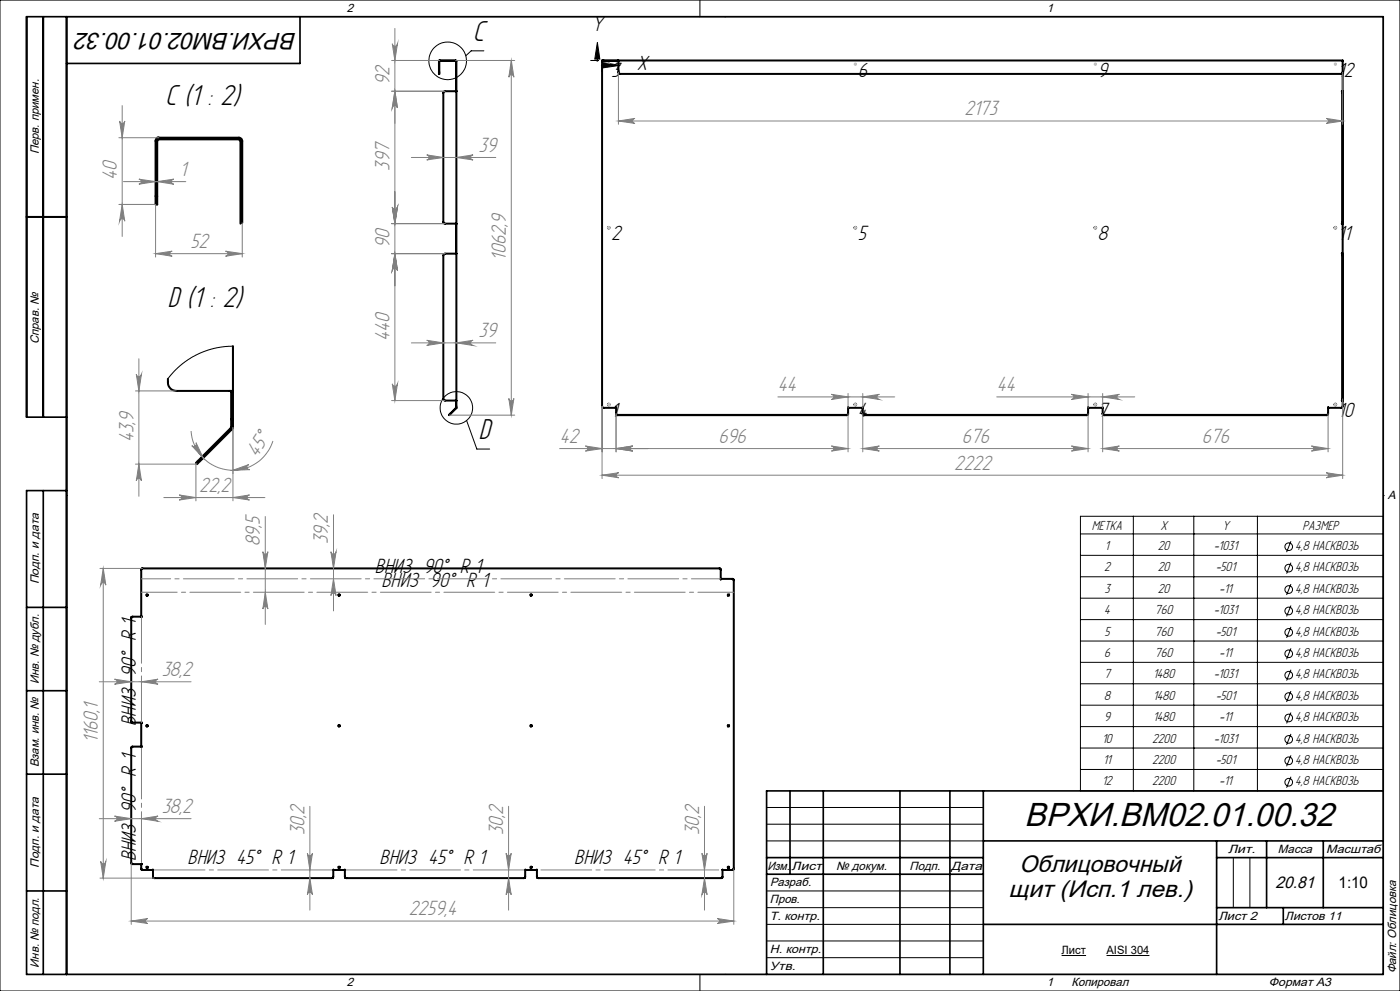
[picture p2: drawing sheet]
<svg xmlns="http://www.w3.org/2000/svg" width="420mm" height="297mm" viewBox="0 0 420 297" stroke-linecap="round" stroke-linejoin="round" font-family="sans-serif">
<g fill="none" stroke="#000" stroke-width=".6">
<path d="M131.8 18.1h4.9l.2 .2v103.9M131.8 18.1v.1M131.9 18.1l-.2 .2v3.9l.2-4 4.9 .1 .1 9h-3.5l-.4 .5v38.7l.4 .5h3.5M180.6 18.2l222.2-.1v9.2M180.6 18.2h4.9M180.6 18.2v103.6l.4 .4 3.8-.1v2l.2 .3h69l.4-.3v-2h4.4v2l.4 .3h66.8l.4-.3v-2h4.4v2l.4 .3h66.8l.4-.3v-2l4.1 .1 .3-.4v-1.7M185.5 18.1v.1M185.5 18.1v3.6l.5 .5h216.3l.5-.6M402.6 27.3h.1M402.6 27.3l.1 39.7M402.8 27.3l-.1 39.7M402.8 27.3h-.2"/>
<path d="M47.2 41.4l24.4-.1a1.02 1.02 0 0 1 1.1 1v24.5M47.7 41.3a.96 .96 0 0 0-1 1v19h.5v-19.1l.2-.4h24.5l.2 .4v24.8M8 65h12M136.8 67.1h.1M136.8 76h.1M136.8 67v9M136.9 76h-3.4l-.5 .5v43.1l.5 .4h3.4l-.1 2.2M402.7 76l-.1 44M402.7 76l.1 44M402.7 67h-.1l.2 .1v8.9h-.2h.1M50.4 113.5a2.8 2.8 0 0 0 2.5 3.7h17M69.4 117.4h.5"/>
<path d="M69.9 103.7v24.4h-.5v-10.9M69.4 127.9l-10.6 10.8 .3 .4 10.5-10.5 .3-.5M136.8 122.2v.1M136.8 122.2h.1M136.9 122.2l-2.1 2.2 2-2.1M184.8 124l.4 .4h68.8l.4-.4M184.8 122.2v.1M254.4 122.2v.1M258.8 124l.4 .4h66.8l.4-.4M258.8 122.2v.1M326.4 122.2v.1M330.8 124l.4 .4h66.8l.4-.4"/>
<path d="M330.8 122.2v.1M398.4 122.2v.1M402.6 120l.2 .1M402.6 120v.1M216.2 173.6v-2.9l-.3-.3h-173.2l-.3 .2v14.2M216.2 173.6h.1M216.3 173.5h3.5l.3 .3v86.6l-.3 .3h-3.1v2.2l-.2 .2-55.1 .1-.3-.3v-2.2h-3.5v2.2l-.4 .3h-53.4l-.3-.4v-2.1h-3.5v2.1l-.4 .4h-53.4l-.3-.3v-2.2h-3.2l-.3-.2v-1.5M42.5 184.8h-2.8l-.3 .3v31.2l.3 .3h2.8M42.5 184.8h.1M42.4 216.6v7.1l.1 .1h-2.8l-.3 .3v34.6l.3 .3h2.8M42.5 216.6h.1M42.5 259h.1"/>
<path d="M45.8 260.7h.1M100 260.7h.1M103.4 260.7h.1M161 260.7h.1M216.8 260.7h.1"/>
<circle cx="182.6" cy="19.2" r=".23"/>
<circle cx="182.6" cy="68.2" r=".23"/>
<circle cx="256.6" cy="68.2" r=".25"/>
<circle cx="328.6" cy="68.2" r=".25"/>
<circle cx="400.6" cy="68.2" r=".25"/>
<circle cx="182.6" cy="121.2" r=".24"/>
<circle cx="256.6" cy="121.2" r=".25"/>
<circle cx="328.6" cy="121.2" r=".25"/>
<circle cx="400.6" cy="121.2" r=".25"/>
<circle cx="44.1" cy="178.3" r=".19"/>
<circle cx="101.7" cy="178.3" r=".19"/>
<circle cx="159.3" cy="178.3" r=".21"/>
<circle cx="218.5" cy="178.3" r=".2"/>
<circle cx="44.1" cy="217.5" r=".19"/>
<circle cx="101.7" cy="217.5" r=".19"/>
<circle cx="159.3" cy="217.5" r=".19"/>
<circle cx="218.5" cy="217.5" r=".19"/>
<circle cx="44.1" cy="259.9" r=".18"/>
<circle cx="101.7" cy="259.9" r=".19"/>
<circle cx="159.3" cy="259.9" r=".2"/>
<circle cx="218.5" cy="259.9" r=".19"/>
</g>
<g fill="none" stroke="#000" stroke-width=".3">
<path d="M0 0h420v297h-420zM20 5h395v287h-395zM145.2 15.2h-3.8l-1.7 1.5M177.2 18.1h2.4M179.2 17.7v.4M179.2 12.7l.8 5h-1.6zM180.6 19.2v2.4M180.6 19.6h.4M181 18.8l5.1 .8-5.1 .7zM210 0v5M217.5 5h.1M72.7 66.8l-.6 .2"/>
<path d="M69.9 103.7l-2.7 .2-2.9 .5-3.2 1-2.4 1-2.4 1.4-2.5 1.9-3.4 3.8M140 126l3.1 8.6h3.8M20 148.5h.1M340 154.7v82.3M358.1 154.7v82.3M377.2 154.7v82.3M415 148.5h.1M415 154.7h-90.9v82.3h90.9M324.1 160h90.9M324.1 166.4h90.9M324.1 172.9h90.9M324.1 179.3h90.9"/>
<path d="M387.3 162.2l-1.3 3.3M387.3 168.6l-1.3 3.3M387.3 175l-1.3 3.3M324.1 185.7h90.9M324.1 192.1h90.9M324.1 198.5h90.9M387.3 181.5l-1.3 3.2M387.3 187.9l-1.3 3.3M387.3 194.3l-1.3 3.3M324.1 204.9h90.9M324.1 211.3h90.9M324.1 217.8h90.9"/>
<path d="M387.3 200.7l-1.3 3.3M387.3 207.1l-1.3 3.3M387.3 213.5l-1.3 3.3M387.3 220l-1.3 3.2M324.1 224.2h90.9M324.1 230.6h90.9M387.3 226.4l-1.3 3.3M387.3 232.8l-1.3 3.3M230 242h65M230 247h65M230 252h65M370 257v15"/>
<path d="M375 257v15M230 267h65M230 272h65M230 277h65M210 292v5M217.5 292h.1M230 282h65M230 287h65M318.5 286.4h7.3M332 286.4h12.8"/>
<circle cx="134.3" cy="18.2" r="5.6"/>
<circle cx="136.9" cy="122.2" r="4.9"/>
<circle cx="386.6" cy="163.8" r="1.15"/>
<circle cx="386.6" cy="170.3" r="1.15"/>
<circle cx="386.6" cy="176.7" r="1.15"/>
<circle cx="386.6" cy="183.1" r="1.15"/>
<circle cx="386.6" cy="189.5" r="1.15"/>
<circle cx="386.6" cy="195.9" r="1.14"/>
<circle cx="386.6" cy="215.2" r="1.15"/>
<circle cx="386.6" cy="208.8" r="1.15"/>
<circle cx="386.6" cy="202.4" r="1.14"/>
<circle cx="386.6" cy="221.6" r="1.15"/>
<circle cx="386.6" cy="228" r="1.15"/>
<circle cx="386.6" cy="234.4" r="1.15"/>
</g>
<g fill="none" stroke="#c0c0c0" stroke-width=".3">
<path d="M182.1 19.2h1M182.2 18.9l.8 .7M182.6 18.7v1.1M183 18.9l-.8 .7M256.1 19.2h1M256.3 18.9l.7 .7M256.6 18.7v1.1M257 18.9l-.7 .7M328.1 19.2h1M328.3 18.9l.7 .7M328.6 18.7v1.1M329 18.9l-.7 .7"/>
<path d="M400.1 19.2h1M400.3 18.9l.7 .7M400.6 18.7v1.1M401 18.9l-.7 .7M182.1 68.2h1M182.2 67.9l.8 .7M182.6 67.7v1.1M183 67.9l-.8 .7M256.1 68.2h1M256.3 67.9l.7 .7M256.6 67.7v1.1M257 67.9l-.7 .7"/>
<path d="M328.1 68.2h1M328.3 67.9l.7 .7M328.6 67.7v1.1M329 67.9l-.7 .7M400.1 68.2h1M400.3 67.9l.7 .7M400.6 67.7v1.1M401 67.9l-.7 .7M182.1 121.2h1M182.2 120.9l.8 .7M182.6 120.8v.9M183 120.9l-.8 .7"/>
<path d="M256.1 121.2h1M256.3 120.9l.7 .7M256.6 120.8v.9M257 120.9l-.7 .7M328.1 121.2h1M328.3 120.9l.7 .7M328.6 120.8v.9M329 120.9l-.7 .7M400.1 121.2h1M400.3 120.9l.7 .7M400.6 120.8v.9M401 120.9l-.7 .7"/>
</g>
<g fill="none" stroke="#808080" stroke-width=".3">
<path d="M117.5 18.1h14.4M117.7 13.1a.78 .78 0 0 0 .8 .8 .78 .78 0 0 0 .7-.8l-.7 5zM118.5 8.5v111.5M136.7 18.1h17.7M153.4 18.1v106.3M153.4 18.1l.8 5a.76 .76 0 0 0-.8-.7 .76 .76 0 0 0-.8 .7zM35.9 36.3a.78 .78 0 0 0 .8 .7 .78 .78 0 0 0 .7-.7l-.7 5zM36.7 31.6v39.3M117.5 27.3h16M118.5 27.3l.7 5a.78 .78 0 0 0-.7-.7 .78 .78 0 0 0-.8 .7zM185.5 36.3l5-.8a.76 .76 0 0 0-.7 .7 .76 .76 0 0 0 .7 .8zM185.5 21.7v15.5"/>
<path d="M185.5 36.3h217.3M397.8 35.5l5 .8-5 .7a.76 .76 0 0 0 .7-.8 .76 .76 0 0 0-.7-.7zM402.8 21.7v15.5M35.7 41.3h12M37 54.4h18.7M41.7 53.7l5 .7-5 .8a.76 .76 0 0 0 .7-.8 .76 .76 0 0 0-.7-.7zM47.2 54.4l4.9-.7a.76 .76 0 0 0-.7 .7 .76 .76 0 0 0 .7 .8zM123.4 47.2h25.3M128 46.4l5 .8-5 .7a.76 .76 0 0 0 .7-.7 .76 .76 0 0 0-.7-.8zM136.9 47.2l5-.8a.76 .76 0 0 0-.7 .8 .76 .76 0 0 0 .7 .7zM35.7 61.3h11v15.7M36.7 61.3l.7 5a.78 .78 0 0 0-.7-.8 .78 .78 0 0 0-.8 .8z"/>
<path d="M46.7 76l4.9-.7a.76 .76 0 0 0-.7 .7 .76 .76 0 0 0 .7 .8zM46.7 76h26M67.7 75.3l5 .7-5 .8a.76 .76 0 0 0 .7-.8 .76 .76 0 0 0-.7-.7zM72.7 66.8v10.2M117.5 76h16M117.5 67h16M117.7 62.1a.78 .78 0 0 0 .8 .7 .78 .78 0 0 0 .7-.7l-.7 4.9zM118.5 76l.7 5a.78 .78 0 0 0-.7-.7 .78 .78 0 0 0-.8 .7zM40.6 117.2h12.2M40.9 112.1a.78 .78 0 0 0 .8 .8 .78 .78 0 0 0 .7-.8l-.7 5.1zM41.7 107.5v41.2M117.7 115a.78 .78 0 0 0 .8 .8 .78 .78 0 0 0 .7-.8l-.7 5z"/>
<path d="M123.4 102.8h25.3M128 102l5 .8-5 .7a.78 .78 0 0 0 .7-.7 .78 .78 0 0 0-.7-.8zM136.9 102.8l5-.8a.78 .78 0 0 0-.7 .8 .78 .78 0 0 0 .7 .7zM152.6 119.4a.76 .76 0 0 0 .8 .8 .76 .76 0 0 0 .8-.8l-.8 5zM233.4 119h35M249.4 118.2l5 .8-5 .7a.78 .78 0 0 0 .7-.7 .78 .78 0 0 0-.7-.8zM254.4 117.9v4.4M258.8 119l5-.8a.78 .78 0 0 0-.7 .8 .78 .78 0 0 0 .7 .7zM258.8 117.9v4.4M299 119h41.4M321.4 118.2l5 .8-5 .7a.78 .78 0 0 0 .7-.7 .78 .78 0 0 0-.7-.8zM326.4 117.9v4.4"/>
<path d="M330.8 119l5-.8a.78 .78 0 0 0-.7 .8 .78 .78 0 0 0 .7 .7zM330.8 117.9v4.4M402.8 119.6v23.8M40.6 139.1h18.5M41.7 139.1l.7 5a.78 .78 0 0 0-.7-.7 .78 .78 0 0 0-.8 .7zM57.3 129.2a12.6 12.6 0 0 0 11.1 11.6 12.6 12.6 0 0 0 13.5-8.7M57.5 133.6a.78 .78 0 0 0 1.1 .1 .78 .78 0 0 0 .2-1l2.2 4.6zM58.8 138.7v11.4M69.9 128.2v21.9M117.5 120h16M134.8 124.4h19.6M167.9 134.4h86.5"/>
<path d="M175.6 133.7l5 .7-5 .8a.76 .76 0 0 0 .7-.8 .76 .76 0 0 0-.7-.7zM180.6 121.7v21.7M184.8 134.4l5-.7a.76 .76 0 0 0-.7 .7 .76 .76 0 0 0 .7 .8zM184.8 124v11.4M249.4 133.7l5 .7-5 .8a.76 .76 0 0 0 .7-.8 .76 .76 0 0 0-.7-.7zM254.4 124v11.4M258.8 134.4l5-.7a.76 .76 0 0 0-.7 .7 .76 .76 0 0 0 .7 .8zM258.8 134.4h67.6M258.8 124v11.4M321.4 133.7l5 .7-5 .8a.76 .76 0 0 0 .7-.8 .76 .76 0 0 0-.7-.7zM326.4 124v11.4M330.8 134.4h67.6"/>
<path d="M330.8 124v11.4M330.8 134.4l5-.7a.76 .76 0 0 0-.7 .7 .76 .76 0 0 0 .7 .8zM393.4 133.7l5 .7-5 .8a.76 .76 0 0 0 .7-.8 .76 .76 0 0 0-.7-.7zM398.4 124v11.4M49.1 149.1h30.4M53.8 148.3l5 .8-5 .8a.76 .76 0 0 0 .7-.8 .76 .76 0 0 0-.7-.8zM69.9 149.1l5-.8a.76 .76 0 0 0-.8 .8 .76 .76 0 0 0 .8 .8zM69.9 140.9l4.7-1.7a.77 .77 0 0 0-.5 .9 .77 .77 0 0 0 .8 .7zM79.6 154.8v32.3M100 154.3v28.8M180.6 142.4h222.2M180.6 142.4l5-.7a.76 .76 0 0 0-.7 .7 .76 .76 0 0 0 .7 .8z"/>
<path d="M397.8 141.7l5 .7-5 .8a.76 .76 0 0 0 .7-.8 .76 .76 0 0 0-.7-.7zM30 170.4h12.8M31 170.4v92.8M31 170.4l.7 5a.78 .78 0 0 0-.7-.8 .78 .78 0 0 0-.8 .8zM78.8 165.3a.76 .76 0 0 0 .8 .8 .76 .76 0 0 0 .8-.8l-.8 5.1zM79.6 177.5l.8 5a.76 .76 0 0 0-.8-.7 .76 .76 0 0 0-.8 .7zM99.3 165.3a.78 .78 0 0 0 .7 .8 .78 .78 0 0 0 .8-.8l-.8 5.1zM100 173.5l.8 5a.78 .78 0 0 0-.8-.7 .78 .78 0 0 0-.7 .7zM29.8 204.3h27.5M34.4 203.5l5 .8-5 .8a.76 .76 0 0 0 .7-.8 .76 .76 0 0 0-.7-.8zM42.4 204.3l5-.8a.76 .76 0 0 0-.7 .8 .76 .76 0 0 0 .7 .8zM29.8 245.4h27.5"/>
<path d="M30.2 258.2a.78 .78 0 0 0 .8 .7 .78 .78 0 0 0 .7-.7l-.7 5zM34.4 244.6l5 .8-5 .7a.78 .78 0 0 0 .7-.7 .78 .78 0 0 0-.7-.8zM39.4 258.6v18.4M42.4 245.4l5-.8a.78 .78 0 0 0-.7 .8 .78 .78 0 0 0 .7 .7zM92.2 255.7a.76 .76 0 0 0 .8 .8 .76 .76 0 0 0 .7-.8l-.7 5zM93 241.6v31.2M151.8 255.7a.76 .76 0 0 0 .8 .8 .76 .76 0 0 0 .8-.8l-.8 5zM152.6 241.6v31.2M210.6 255.7a.78 .78 0 0 0 .7 .8 .78 .78 0 0 0 .8-.8l-.8 5zM211.3 241.6v31.2M30 263.2h16.3M39.4 276l5-.7a.76 .76 0 0 0-.8 .7 .76 .76 0 0 0 .8 .8z"/>
<path d="M39.4 276h180.7M93 263.2l.7 4.9a.76 .76 0 0 0-.7-.7 .76 .76 0 0 0-.8 .7zM152.6 263.2l.8 4.9a.76 .76 0 0 0-.8-.7 .76 .76 0 0 0-.8 .7zM211.3 263.2l.8 4.9a.78 .78 0 0 0-.8-.7 .78 .78 0 0 0-.7 .7zM215.1 275.3l5 .7-5 .8a.76 .76 0 0 0 .7-.8 .76 .76 0 0 0-.7-.7zM220.1 260.3v16.7"/>
</g>
<g fill="none" stroke="#000" stroke-width=".5">
<path d="M13 5v120M20 5v287M90 5v14h-70M8 65h12M20 125h-12v-120h407v287h-407v-145h12M13 147v145M8 182h12M8 207h12M8 232h12M237 237v25M247 237v55M270 237v55"/>
<path d="M285 237v55M295 237v55M415 237h-185v55M230 257h65M295 252h120M365 252v40M365 257h50M380 252v20M397 252v20M8 267h12M230 262h65M295 277h120"/>
<path d="M365 272h50M385 272v5"/>
</g>
<path d="M216.2 173.5h-173.8" fill="none" stroke="#808080" stroke-width=".3" stroke-dasharray="15.2 1.3 1.3 1.3" stroke-dashoffset="6.4"/>
<path d="M220.1 177.5h-177.7" fill="none" stroke="#808080" stroke-width=".3" stroke-dasharray="15.2 1.3 1.3 1.3" stroke-dashoffset="4.5"/>
<path d="M42.4 184.8v31.8" fill="none" stroke="#808080" stroke-width=".3" stroke-dasharray="15.2 1.3 1.3 1.3" stroke-dashoffset="1.3"/>
<path d="M42.4 223.8v35.2" fill="none" stroke="#808080" stroke-width=".3" stroke-dasharray="15.2 1.3 1.3 1.3" stroke-dashoffset="-.5"/>
<path d="M161.1 260.7h55.7" fill="none" stroke="#808080" stroke-width=".3" stroke-dasharray="15.2 1.3 1.3 1.3" stroke-dashoffset="-1.2"/>
<path d="M45.9 260.7h54.1M103.5 260.7h54.1" fill="none" stroke="#808080" stroke-width=".3" stroke-dasharray="15.2 1.3 1.3 1.3" stroke-dashoffset="-.4"/>
<path d="M181 18.8l5.1 .8-5.1 .7zM179.2 12.7l.8 5h-1.6zM180.4 19.3l-.1 .3h.3h-.3a.34 .34 0 0 0 .4 .3 .34 .34 0 0 0 .2-.5 .34 .34 0 0 0-.5-.1zM179 17.8l-.1 .3h.3h-.3a.34 .34 0 0 0 .4 .4 .34 .34 0 0 0 .2-.5 .34 .34 0 0 0-.5-.2z" fill="#000"/>
<g fill="#808080">
<path d="M185.5 36.3l5-.8a.76 .76 0 0 0-.7 .7 .76 .76 0 0 0 .7 .8zM397.8 35.5l5 .8-5 .7a.76 .76 0 0 0 .7-.8 .76 .76 0 0 0-.7-.7zM184.8 134.4l5-.7a.76 .76 0 0 0-.7 .7 .76 .76 0 0 0 .7 .8zM249.4 133.7l5 .7-5 .8a.76 .76 0 0 0 .7-.8 .76 .76 0 0 0-.7-.7zM249.4 118.2l5 .8-5 .7a.78 .78 0 0 0 .7-.7 .78 .78 0 0 0-.7-.8zM258.8 119l5-.8a.78 .78 0 0 0-.7 .8 .78 .78 0 0 0 .7 .7zM39.4 276l5-.7a.76 .76 0 0 0-.8 .7 .76 .76 0 0 0 .8 .8zM215.1 275.3l5 .7-5 .8a.76 .76 0 0 0 .7-.8 .76 .76 0 0 0-.7-.7zM34.4 244.6l5 .8-5 .7a.78 .78 0 0 0 .7-.7 .78 .78 0 0 0-.7-.8zM42.4 245.4l5-.8a.78 .78 0 0 0-.7 .8 .78 .78 0 0 0 .7 .7zM34.4 203.5l5 .8-5 .8a.76 .76 0 0 0 .7-.8 .76 .76 0 0 0-.7-.8zM42.4 204.3l5-.8a.76 .76 0 0 0-.7 .8 .76 .76 0 0 0 .7 .8z"/>
<path d="M128 46.4l5 .8-5 .7a.76 .76 0 0 0 .7-.7 .76 .76 0 0 0-.7-.8zM136.9 47.2l5-.8a.76 .76 0 0 0-.7 .8 .76 .76 0 0 0 .7 .7zM128 102l5 .8-5 .7a.78 .78 0 0 0 .7-.7 .78 .78 0 0 0-.7-.8zM136.9 102.8l5-.8a.78 .78 0 0 0-.7 .8 .78 .78 0 0 0 .7 .7zM46.7 76l4.9-.7a.76 .76 0 0 0-.7 .7 .76 .76 0 0 0 .7 .8zM67.7 75.3l5 .7-5 .8a.76 .76 0 0 0 .7-.8 .76 .76 0 0 0-.7-.7zM53.8 148.3l5 .8-5 .8a.76 .76 0 0 0 .7-.8 .76 .76 0 0 0-.7-.8zM69.9 149.1l5-.8a.76 .76 0 0 0-.8 .8 .76 .76 0 0 0 .8 .8z"/>
<path d="M180.6 142.4l5-.7a.76 .76 0 0 0-.7 .7 .76 .76 0 0 0 .7 .8zM397.8 141.7l5 .7-5 .8a.76 .76 0 0 0 .7-.8 .76 .76 0 0 0-.7-.7zM175.6 133.7l5 .7-5 .8a.76 .76 0 0 0 .7-.8 .76 .76 0 0 0-.7-.7zM184.8 134.4l5-.7a.76 .76 0 0 0-.7 .7 .76 .76 0 0 0 .7 .8z"/>
<path d="M321.4 118.2l5 .8-5 .7a.78 .78 0 0 0 .7-.7 .78 .78 0 0 0-.7-.8zM330.8 119l5-.8a.78 .78 0 0 0-.7 .8 .78 .78 0 0 0 .7 .7z"/>
<path d="M330.8 134.4l5-.7a.76 .76 0 0 0-.7 .7 .76 .76 0 0 0 .7 .8zM393.4 133.7l5 .7-5 .8a.76 .76 0 0 0 .7-.8 .76 .76 0 0 0-.7-.7z"/>
<path d="M258.8 134.4l5-.7a.76 .76 0 0 0-.7 .7 .76 .76 0 0 0 .7 .8zM321.4 133.7l5 .7-5 .8a.76 .76 0 0 0 .7-.8 .76 .76 0 0 0-.7-.7z"/>
<path d="M57.5 133.6a.78 .78 0 0 0 1.1 .1 .78 .78 0 0 0 .2-1l2.2 4.6zM69.9 140.9l4.7-1.7a.77 .77 0 0 0-.5 .9 .77 .77 0 0 0 .8 .7z"/>
<path d="M152.6 119.4a.76 .76 0 0 0 .8 .8 .76 .76 0 0 0 .8-.8l-.8 5zM153.4 18.1l.8 5a.76 .76 0 0 0-.8-.7 .76 .76 0 0 0-.8 .7zM36.7 61.3l.7 5a.78 .78 0 0 0-.7-.8 .78 .78 0 0 0-.8 .8zM35.9 36.3a.78 .78 0 0 0 .8 .7 .78 .78 0 0 0 .7-.7l-.7 5z"/>
<path d="M211.3 263.2l.8 4.9a.78 .78 0 0 0-.8-.7 .78 .78 0 0 0-.7 .7zM210.6 255.7a.78 .78 0 0 0 .7 .8 .78 .78 0 0 0 .8-.8l-.8 5z"/>
<path d="M30.2 258.2a.78 .78 0 0 0 .8 .7 .78 .78 0 0 0 .7-.7l-.7 5zM31 170.4l.7 5a.78 .78 0 0 0-.7-.8 .78 .78 0 0 0-.8 .8zM152.6 263.2l.8 4.9a.76 .76 0 0 0-.8-.7 .76 .76 0 0 0-.8 .7zM151.8 255.7a.76 .76 0 0 0 .8 .8 .76 .76 0 0 0 .8-.8l-.8 5zM100 173.5l.8 5a.78 .78 0 0 0-.8-.7 .78 .78 0 0 0-.7 .7zM99.3 165.3a.78 .78 0 0 0 .7 .8 .78 .78 0 0 0 .8-.8l-.8 5.1zM79.6 177.5l.8 5a.76 .76 0 0 0-.8-.7 .76 .76 0 0 0-.8 .7zM78.8 165.3a.76 .76 0 0 0 .8 .8 .76 .76 0 0 0 .8-.8l-.8 5.1z"/>
<path d="M93 263.2l.7 4.9a.76 .76 0 0 0-.7-.7 .76 .76 0 0 0-.8 .7zM92.2 255.7a.76 .76 0 0 0 .8 .8 .76 .76 0 0 0 .7-.8l-.7 5z"/>
<path d="M41.7 139.1l.7 5a.78 .78 0 0 0-.7-.7 .78 .78 0 0 0-.8 .7zM40.9 112.1a.78 .78 0 0 0 .8 .8 .78 .78 0 0 0 .7-.8l-.7 5.1z"/>
<path d="M117.7 13.1a.78 .78 0 0 0 .8 .8 .78 .78 0 0 0 .7-.8l-.7 5zM118.5 27.3l.7 5a.78 .78 0 0 0-.7-.7 .78 .78 0 0 0-.8 .7z"/>
<path d="M118.5 27.3l.7 5a.78 .78 0 0 0-.7-.7 .78 .78 0 0 0-.8 .7zM117.7 62.1a.78 .78 0 0 0 .8 .7 .78 .78 0 0 0 .7-.7l-.7 4.9zM117.7 62.1a.78 .78 0 0 0 .8 .7 .78 .78 0 0 0 .7-.7l-.7 4.9zM118.5 76l.7 5a.78 .78 0 0 0-.7-.7 .78 .78 0 0 0-.8 .7zM118.5 76l.7 5a.78 .78 0 0 0-.7-.7 .78 .78 0 0 0-.8 .7zM117.7 115a.78 .78 0 0 0 .8 .8 .78 .78 0 0 0 .7-.8l-.7 5z"/>
<path d="M41.7 53.7l5 .7-5 .8a.76 .76 0 0 0 .7-.8 .76 .76 0 0 0-.7-.7zM47.2 54.4l4.9-.7a.76 .76 0 0 0-.7 .7 .76 .76 0 0 0 .7 .8z"/>
</g>
<text font-size="10" x="307.4" y="247.6">ВРХИ.ВМ02.01.00.32</text>
<g font-size="9.7">
<text x="141.9" y="12.4">C</text>
<text x="49.5" y="31.5">C (1 : 2)</text>
<text x="50.2" y="92.1">D (1 : 2)</text>
<text x="143.6" y="131.7">D</text>
</g>
<g font-size="7.1">
<text x="89" y="9.8" transform="rotate(-180 89 9.8)">ВРХИ.ВМ02.01.00.32</text>
<text x="305.9" y="261.3">Облицовочный</text>
<text x="302.6" y="268.8">щит (Исп.1 лев.)</text>
</g>
<g font-size="6.9">
<text x="177.7" y="9.3">Y</text>
<text x="183.4" y="23.1">3</text>
<text x="191.1" y="21.1">X</text>
<text x="257.4" y="23.1">6</text>
<text x="329.4" y="23.1">9</text>
<text x="401.4" y="23.1">12</text>
<text x="183.4" y="72.1">2</text>
<text x="257.4" y="72.1">5</text>
<text x="329.4" y="72.1">8</text>
<text x="401.4" y="72.1">11</text>
<text x="183.4" y="125.1">1</text>
<text x="257.4" y="125.1">4</text>
<text x="329.4" y="125.1">7</text>
<text x="401.4" y="125.1">10</text>
<text x="112.5" y="171.8">ВНИЗ 90° R 1</text>
<text x="114.5" y="175.8">ВНИЗ 90° R 1</text>
<text x="40.8" y="217.5" transform="rotate(-90 40.8 217.5)">ВНИЗ 90° R 1</text>
<text x="40.8" y="258.2" transform="rotate(-90 40.8 258.2)">ВНИЗ 90° R 1</text>
<text x="56.3" y="259.1">ВНИЗ 45° R 1</text>
<text x="113.9" y="259.1">ВНИЗ 45° R 1</text>
<text x="172.3" y="259.1">ВНИЗ 45° R 1</text>
</g>
<g font-size="6.9" fill="#808080">
<text x="116.8" y="25.4" transform="rotate(-90 116.8 25.4)">92</text>
<text x="289.3" y="34.6">2173</text>
<text x="143.6" y="45.5">39</text>
<text x="35" y="54" transform="rotate(-90 35 54)">40</text>
<text x="53.9" y="52.8">1</text>
<text x="116.8" y="51.1" transform="rotate(-90 116.8 51.1)">397</text>
<text x="57.1" y="74.4">52</text>
<text x="116.8" y="74.2" transform="rotate(-90 116.8 74.2)">90</text>
<text x="151.7" y="78.1" transform="rotate(-90 151.7 78.1)">1062,9</text>
<text x="143.6" y="101.1">39</text>
<text x="116.8" y="102.1" transform="rotate(-90 116.8 102.1)">440</text>
<text x="233.4" y="117.3">44</text>
<text x="299" y="117.3">44</text>
<text x="40" y="132.5" transform="rotate(-90 40 132.5)">43,9</text>
<text x="77.1" y="137.2" transform="rotate(-57 77.1 137.2)">45°</text>
<text x="167.9" y="132.7">42</text>
<text x="215.5" y="132.7">696</text>
<text x="288.5" y="132.7">676</text>
<text x="360.5" y="132.7">676</text>
<text x="286.3" y="140.7">2222</text>
<text x="59.8" y="147.4">22,2</text>
<text x="78" y="163.6" transform="rotate(-90 78 163.6)">89,5</text>
<text x="98.4" y="163" transform="rotate(-90 98.4 163)">39,2</text>
<text x="48.6" y="202.6">38,2</text>
<text x="29.3" y="222.6" transform="rotate(-90 29.3 222.6)">1160,1</text>
<text x="48.6" y="243.7">38,2</text>
<text x="91.3" y="250.4" transform="rotate(-90 91.3 250.4)">30,2</text>
<text x="150.9" y="250.4" transform="rotate(-90 150.9 250.4)">30,2</text>
<text x="209.7" y="250.4" transform="rotate(-90 209.7 250.4)">30,2</text>
<text x="122.7" y="274.3">2259,4</text>
</g>
<text font-size="5" x="382.7" y="266">20.81</text>
<text font-size="4.8" x="401.6" y="266">1:10</text>
<g font-size="4.4">
<text x="327.6" y="158.9">МЕТКА</text>
<text x="348.1" y="158.9">X</text>
<text x="366.7" y="158.9">Y</text>
<text x="390.7" y="158.9">РАЗМЕР</text>
<text x="331.5" y="164.8">1</text>
<text x="347.4" y="164.8">20</text>
<text x="364.2" y="164.8">-1031</text>
<text x="388.5" y="164.8">4,8 НАСКВОЗЬ</text>
<text x="331.2" y="171.2">2</text>
<text x="347.4" y="171.2">20</text>
<text x="364.8" y="171.2">-501</text>
<text x="388.5" y="171.2">4,8 НАСКВОЗЬ</text>
<text x="331.3" y="177.7">3</text>
<text x="347.4" y="177.7">20</text>
<text x="365.9" y="177.7">-11</text>
<text x="388.5" y="177.7">4,8 НАСКВОЗЬ</text>
<text x="331.2" y="184.1">4</text>
<text x="346.5" y="184.1">760</text>
<text x="364.2" y="184.1">-1031</text>
<text x="388.5" y="184.1">4,8 НАСКВОЗЬ</text>
<text x="331.3" y="190.5">5</text>
<text x="346.5" y="190.5">760</text>
<text x="364.8" y="190.5">-501</text>
<text x="388.5" y="190.5">4,8 НАСКВОЗЬ</text>
<text x="331.2" y="196.9">6</text>
<text x="346.5" y="196.9">760</text>
<text x="365.9" y="196.9">-11</text>
<text x="388.5" y="196.9">4,8 НАСКВОЗЬ</text>
<text x="331.2" y="203.3">7</text>
<text x="345.9" y="203.3">1480</text>
<text x="364.2" y="203.3">-1031</text>
<text x="388.5" y="203.3">4,8 НАСКВОЗЬ</text>
<text x="331.2" y="209.7">8</text>
<text x="345.9" y="209.7">1480</text>
<text x="364.8" y="209.7">-501</text>
<text x="388.5" y="209.7">4,8 НАСКВОЗЬ</text>
<text x="331.2" y="216.2">9</text>
<text x="345.9" y="216.2">1480</text>
<text x="365.9" y="216.2">-11</text>
<text x="388.5" y="216.2">4,8 НАСКВОЗЬ</text>
<text x="330.6" y="222.6">10</text>
<text x="345.6" y="222.6">2200</text>
<text x="364.2" y="222.6">-1031</text>
<text x="388.5" y="222.6">4,8 НАСКВОЗЬ</text>
<text x="330.9" y="229">11</text>
<text x="345.6" y="229">2200</text>
<text x="364.8" y="229">-501</text>
<text x="388.5" y="229">4,8 НАСКВОЗЬ</text>
<text x="330.6" y="235.4">12</text>
<text x="345.6" y="235.4">2200</text>
<text x="365.9" y="235.4">-11</text>
<text x="388.5" y="235.4">4,8 НАСКВОЗЬ</text>
</g>
<g font-size="3.6">
<text x="104" y="3.6">2</text>
<text x="314" y="3.6">1</text>
<text x="11.6" y="46.3" transform="rotate(-90 11.6 46.3)">Перв. примен.</text>
<text x="11.6" y="103.2" transform="rotate(-90 11.6 103.2)">Справ. №</text>
<text x="416.4" y="149.6">A</text>
<text x="11.6" y="175.1" transform="rotate(-90 11.6 175.1)">Подп. и дата</text>
<text x="11.6" y="205" transform="rotate(-90 11.6 205)">Инв. № дубл.</text>
<text x="11.6" y="230" transform="rotate(-90 11.6 230)">Взам. инв. №</text>
<text x="368.4" y="255.6">Лит.</text>
<text x="383.4" y="255.6">Масса</text>
<text x="397.8" y="255.6">Масштаб</text>
<text x="11.6" y="260.1" transform="rotate(-90 11.6 260.1)">Подп. и дата</text>
<text x="230.2" y="260.6">Изм.</text>
<text x="237.5" y="260.6">Лист</text>
<text x="250.9" y="260.6">№ докум.</text>
<text x="272.9" y="260.6">Подп.</text>
<text x="285.4" y="260.6">Дата</text>
<text x="231" y="265.6">Разраб.</text>
<text x="231" y="275.6">Т. контр.</text>
<text x="231" y="270.6">Пров.</text>
<text x="365.5" y="275.6">Лист 2</text>
<text x="385.5" y="275.6">Листов 11</text>
<text x="231" y="285.6">Н. контр.</text>
<text x="11.6" y="290" transform="rotate(-90 11.6 290)">Инв. № подл.</text>
<text x="231" y="290.6">Утв.</text>
<text x="418.9" y="291.8" transform="rotate(-90 418.9 291.8)">Файл: Облицовка</text>
<text x="104" y="295.6">2</text>
<text x="314" y="295.6">1</text>
<text x="321.5" y="295.6">Копировал</text>
<text x="380.7" y="295.6">Формат А3</text>
</g>
<g font-size="3.4">
<text x="318.5" y="286">Лист</text>
<text x="332" y="286">AISI 304</text>
</g>
</svg>
